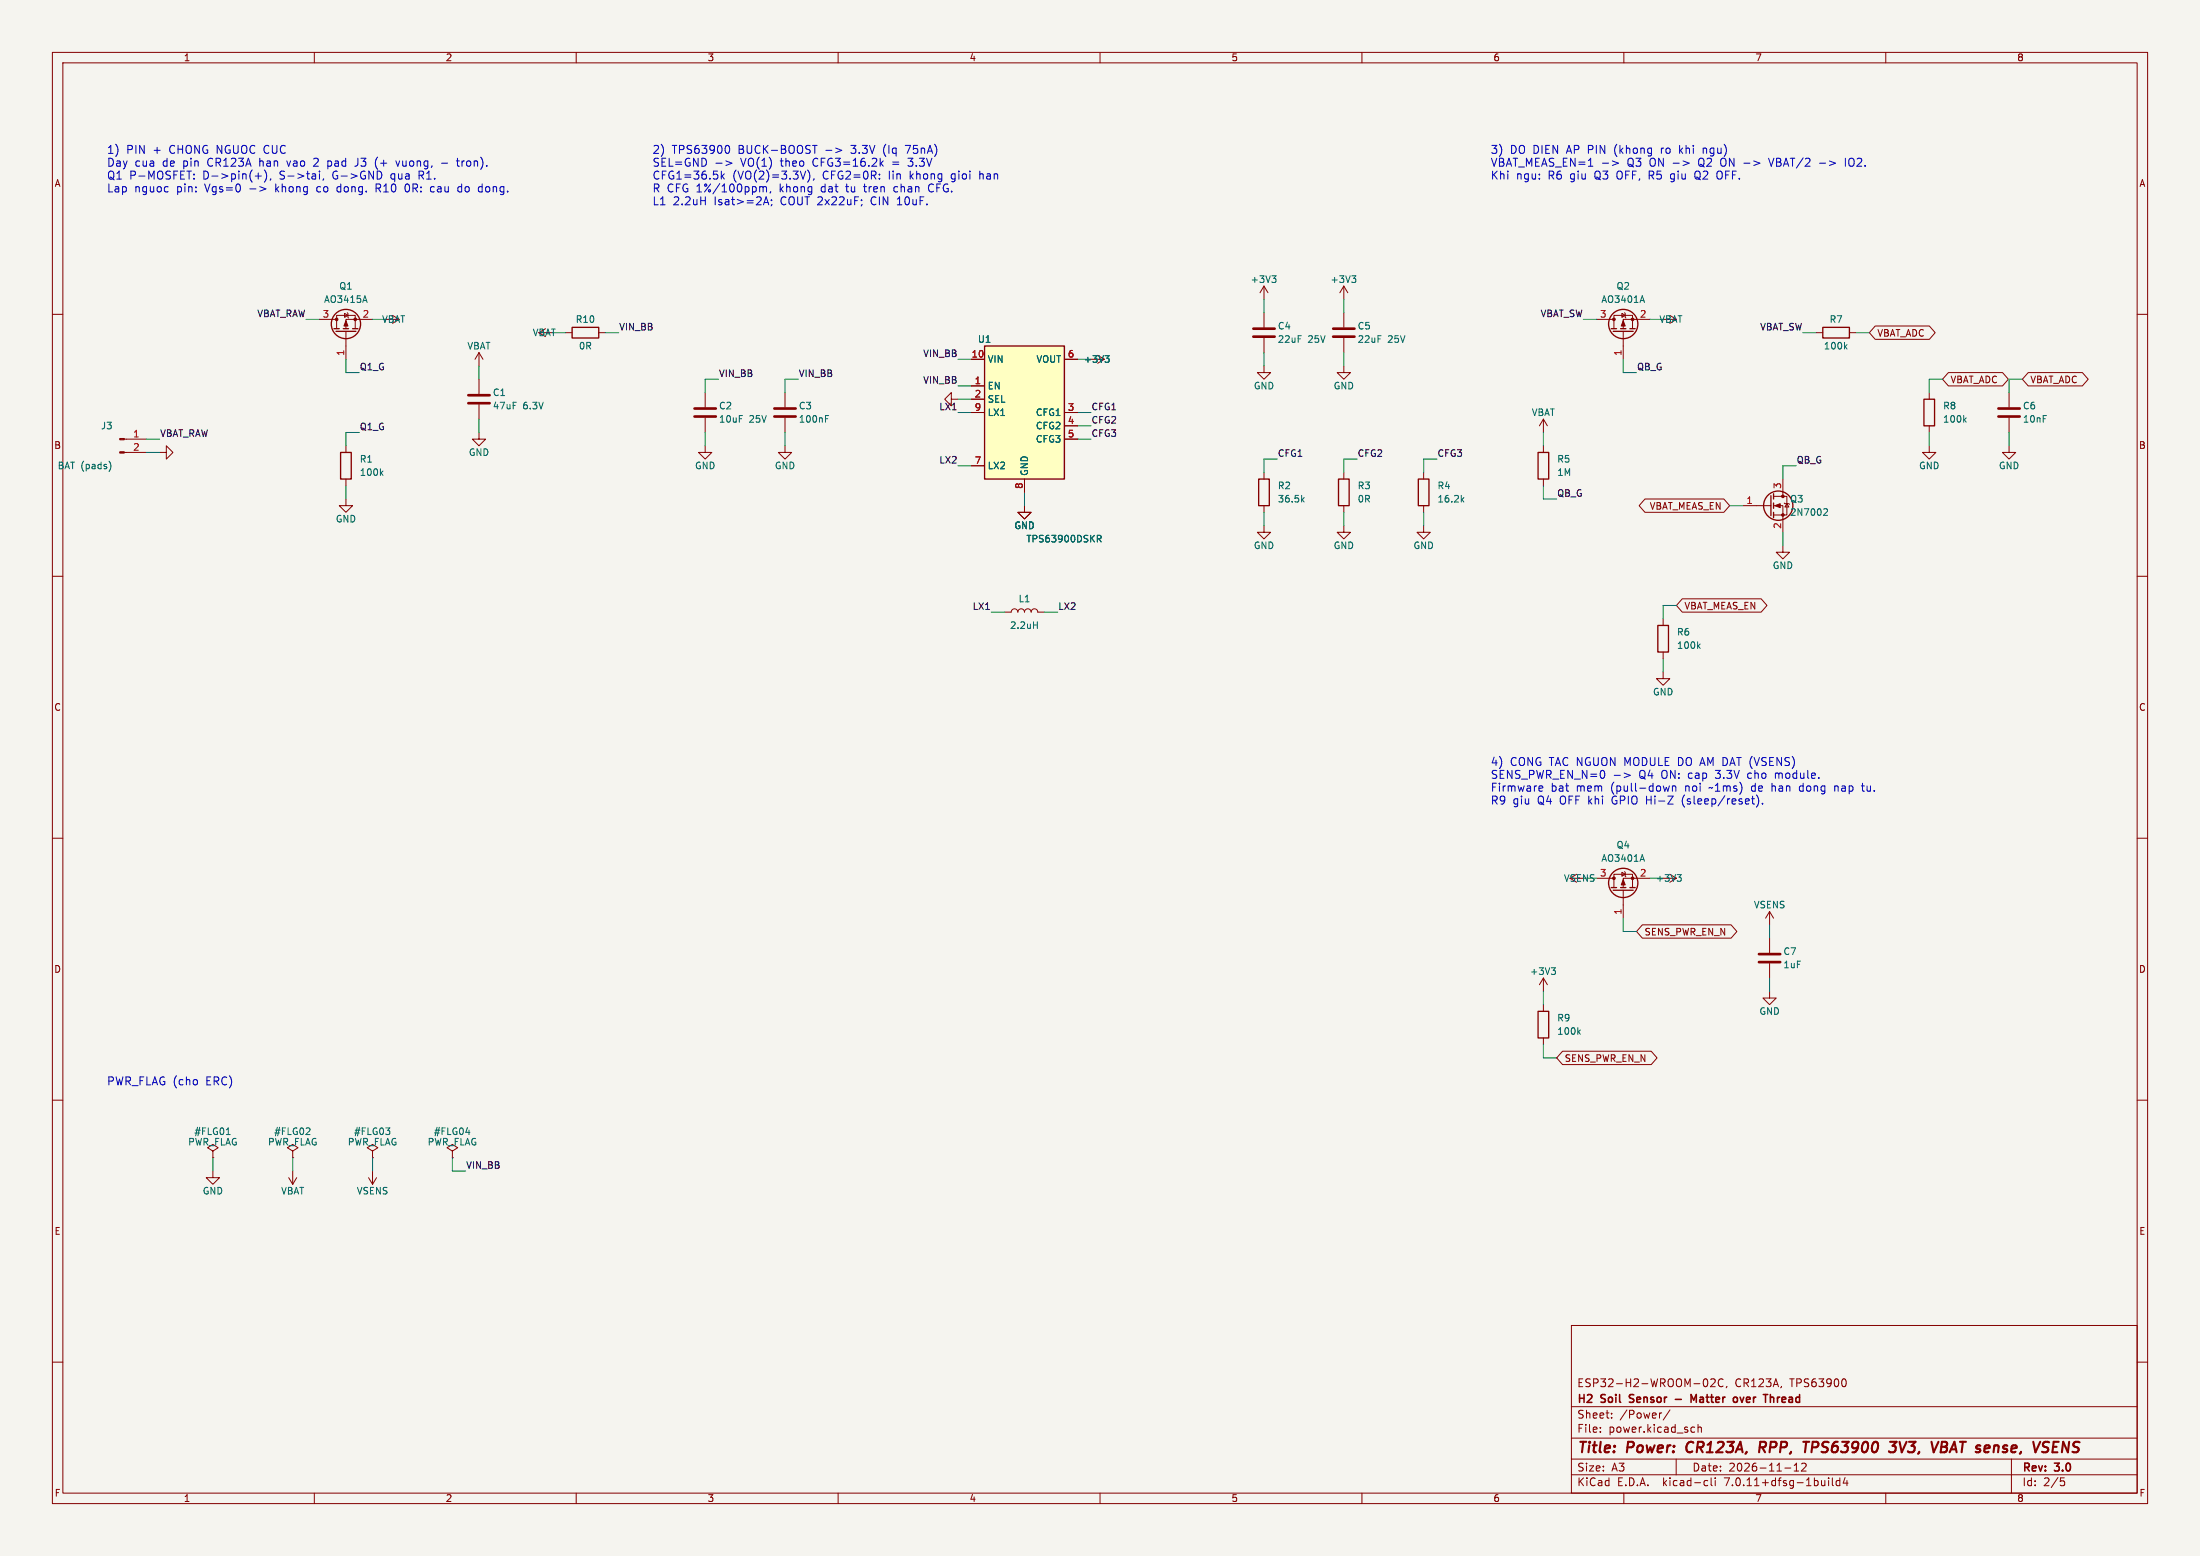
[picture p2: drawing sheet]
<svg xmlns="http://www.w3.org/2000/svg" width="420mm" height="297mm" viewBox="0 0 420 297" stroke-linecap="round" stroke-linejoin="round" font-family="sans-serif">
<path d="M0 0h420v297h-420z" fill="#f5f4ef" stroke="#f5f4ef" stroke-width=".19"/>
<g fill="none" stroke="#840000" stroke-width=".19">
<path d="M10 10h400v277h-400zM12 12h396v273h-396zM60 10v2M110 10v2M160 10v2M210 10v2M260 10v2M310 10v2M360 10v2M10 60h2M65.8 59.8l.6 .4-.6 .4zM66.3 59.7l.2 1"/>
<path d="M241.3 54.6v2.6M241.3 59.7v2.8M241.3 54.6l-.8 1.3M241.3 54.6l.8 1.3M256.5 54.6v2.6M256.5 59.7v2.8M256.5 54.6l-.7 1.3M256.5 54.6l.8 1.3M309.6 59.8l.7 .4-.7 .4zM310.1 59.7l.3 1M408 60h2M61 61h3.3"/>
<path d="M64.3 62.7v-2.5h3.5v2.5M66 63.2v5.4M71.1 61h-5.1v1.7M91.4 67.3v2.6M91.4 72.4v2.8M91.4 77.2v2.8M91.4 67.3l-.7 1.3M91.4 67.3l.8 1.3M107.9 63.5h1.3M114.3 63.5h1.3M134.6 74.9v2.8M134.6 79.8v2.8"/>
<path d="M149.9 74.9v2.8M149.9 79.8v2.8M181.6 76.2v-1.3l-1.3 1.3 1.3 1.3v-1.3h1.3M185.4 73.7h2.6M185.4 68.6h2.6M185.4 76.2h2.6M185.4 78.7h2.6M203.2 68.6h2.5M203.2 78.7h2.5M241.3 69.9v1.2h1.3l-1.3 1.3-1.3-1.3h1.3M241.3 64.5v2.8M256.5 69.9v1.2h1.3l-1.3 1.3-1.2-1.3h1.2"/>
<path d="M256.5 64.5v2.8M304.8 61h3.3M308.1 62.7v-2.5h3.6v2.5M309.9 63.2v5.4M315 61h-5.1v1.7M346.7 63.5h1.3M353.1 63.5h1.2M358 62.2h10.3l1.1 1.3-1.1 1.3h-10.3l-1.1-1.3zM368.3 74.9v1.3M372 71.1h10.3l1.1 1.3-1.1 1.3h-10.3l-1.2-1.3zM383.5 74.9v2.8M383.5 79.8v2.8"/>
<path d="M387.2 71.1h10.3l1.1 1.3-1.1 1.3h-10.3l-1.1-1.3zM23.7 83.8h4.2M23.7 86.4h4.2M30.5 86.4h1.2v-1.3l1.3 1.3-1.3 1.2v-1.2M66 95.3v1.2h1.3l-1.3 1.3-1.2-1.3h1.2M66 85.1v1.3M66 91.4v1.3M91.4 82.6v1.2h1.3l-1.3 1.3-1.2-1.3h1.2M134.6 85.1v1.3h1.3l-1.3 1.2-1.3-1.2h1.3M149.9 85.1v1.3h1.2l-1.2 1.2-1.3-1.2h1.3M185.4 88.9h2.6M195.6 96.5v1.3h1.2l-1.2 1.3-1.3-1.3h1.3"/>
<path d="M195.6 91.4v2.6M203.2 81.3h2.5M203.2 83.8h2.5M241.3 90.2v1.2M241.3 96.5v1.3M256.5 90.2v1.2M256.5 96.5v1.3M271.8 90.2v1.2M271.8 96.5v1.3M294.6 80v2.6M294.6 85.1v1.3M294.6 91.4v1.3"/>
<path d="M294.6 80l-.7 1.3M294.6 80l.8 1.3M314 95.2h15.1l1.1 1.3-1.1 1.3h-15.1l-1.1-1.3zM332.7 96.5h5.4M338.6 96.5h1.8v5.1M338.6 94.7h2.5v3.6h-2.5M340.4 91.4v3.3M340.6 96l1 .3M341.1 96.1l.4 .7h-.8zM368.3 85.1v1.3h1.3l-1.3 1.2-1.3-1.2h1.3M368.3 81.3v1.3M383.5 85.1v1.3h1.3l-1.3 1.2-1.2-1.2h1.2"/>
<path d="M10 110h2M191.8 116.8h1.2a.64 .64 0 0 1 .7-.6 .64 .64 0 0 1 .6 .6 .64 .64 0 0 1 .6-.6 .64 .64 0 0 1 .7 .6 .64 .64 0 0 1 .6-.6 .64 .64 0 0 1 .6 .6 .64 .64 0 0 1 .7-.6 .64 .64 0 0 1 .6 .6h1.3M241.3 100.3v1.3h1.3l-1.3 1.3-1.3-1.3h1.3M256.5 100.3v1.3h1.3l-1.3 1.3-1.2-1.3h1.2M271.8 100.3v1.3h1.2l-1.2 1.3-1.3-1.3h1.3M317.5 118.1v1.3M321.2 114.3h15l1.1 1.3-1.1 1.2h-15l-1.2-1.2zM340.4 104.1v1.3h1.2l-1.2 1.3-1.3-1.3h1.3M408 110h2M317.5 128.3v1.2h1.3l-1.3 1.3-1.3-1.3h1.3M317.5 124.5v1.2M10 160h2"/>
<path d="M408 160h2M304.8 167.6h3.3M308.1 169.4v-2.5h3.6v2.5M309.6 166.5l.7 .4-.7 .4zM309.9 169.9v5.4M310.1 166.4l.3 1M313.5 176.5h17l1.1 1.3-1.1 1.3h-17l-1.1-1.3zM315 167.6h-5.1v1.8M337.8 174v2.5M337.8 179.1v2.8M337.8 174l-.7 1.3M337.8 174l.8 1.3"/>
<path d="M294.6 186.7v2.5M294.6 191.8v1.2M294.6 198.1v1.3M294.6 186.7l-.7 1.3M294.6 186.7l.8 1.3M337.8 189.2v1.3h1.3l-1.3 1.3-1.3-1.3h1.3M337.8 183.9v2.8M10 210h2M40.6 219.7l1.1-.6-1.1-.7-1 .7 1 .6v1.3M55.9 219.7l1-.6-1-.7-1 .7 1 .6v1.3M71.1 219.7l1-.6-1-.7-1 .7 1 .6v1.3M86.4 219.7l1-.6-1-.7-1.1 .7 1.1 .6v1.3"/>
<path d="M298.3 200.7h16.9l1.1 1.2-1.1 1.3h-16.9l-1.1-1.3zM408 210h2M40.6 223.5v1.3h1.3l-1.3 1.3-1.2-1.3h1.2M40.6 221h.1M55.1 224.8l.8 1.3M55.9 221h.1M55.9 223.5v2.6M56.6 224.8l-.7 1.3M70.4 224.8l.7 1.3M71.1 221h.1M71.1 223.5v2.6M71.9 224.8l-.8 1.3"/>
<path d="M86.4 221h.1M10 260h2M300 253h108v32h-108zM408 260h2M300 278.5h108M300 274.5h108M300 268.5h108M305.5 273.2v.2M305.5 272.5v.1M307.7 270.5v.2M307.7 269.8v.1M317.2 269.7l-.3 .1"/>
<path d="M318.8 269.1l-1.3 1.9M320 278.5v3M323.1 272.4l.4 .1M323.5 273.3l-.4 .1M324.2 272.5l.2-.1 .3 .1 .1 .9M324.2 271.9v1.5M325.7 263.2a.94 .94 0 0 1 0 1.5M326.6 263.3l.6-.1 .2 .1v.3l-.9 1.1h.9M328.9 263.3a.6 .6 0 0 0-.7 0 .6 .6 0 0 0-.2 .7 .56 .56 0 0 0 .3 .6 .56 .56 0 0 0 .6-.1M329.7 264.6l-.2 .3M342.5 279.7l.4-.4v1.5M344.2 279.3l-.3 .1"/>
<path d="M344.5 279.3l.3 .3-.1 .3-.8 .9h.9M352.2 263.3l.2 .5-.2 .8M384 278.5v6.5M60 285v2M110 285v2M160 285v2M210 285v2M260 285v2M300 281.5h108M310 285v2M325.6 282.6l.4 .1M326 283.5l-.4 .1"/>
<path d="M326.7 282.1v1.3l.2 .2M327.4 282.1v.1M327.4 282.6v1M340.7 280.2h1.2M342.5 280.8h.9M349.1 282.1v.1M349.1 282.6v1M349.8 282.1v1.3l.2 .2M351.2 282.7l-.4-.1-.3 .3 .2 .6h.5M351.2 282.1v1.5M352.2 282l-.3 1.1h.9M352.6 282.6v1"/>
<path d="M360 285v2M393.4 282.1h.7M393.5 282.7h.4l.3 .2-.2 .6-.5 .1"/>
</g>
<g fill="none" stroke="#840000" stroke-width=".4">
<path d="M322.2 275.5l-.1 .2a1.24 1.24 0 0 0 .1 1.4M336.4 276.3l.6 .9M336.8 275.2h-.7l-.3 2M336.9 276.2l-1 .1M344.3 275.2h1.1M345.9 276.3h.8M346.8 275.2h-.7l-.3 2M360.8 275.2h1.3l-.8 .8 .5 .2 .1 .6-.5 .4h-.5M362.6 275.2l.4 2 1-2M370.6 276.2h.7M370.7 275.2l.9 .1a.51 .51 0 0 1 .1 .5 .51 .51 0 0 1-.4 .4l.3 .1a.58 .58 0 0 1-.4 .9h-.7zM373.1 275.2l-.9 2"/>
<path d="M391.9 276.2h.7M393 275.2h-.9l-.3 2h1"/>
</g>
<path d="M311 267.6l.3 .1M311.1 266.3v.5M319.8 267.1h1.2M322.8 267.7v-1.5l.5 1.1 .5-1.1v1.5M331.6 266.8v.7M332.2 266.7l.3 1 .4-1M336.6 266.2h.9M337 266.2v1.5M338 266.2v1.5M338.4 266.7l.2 .2v.8" fill="none" stroke="#840000" stroke-width=".3"/>
<g fill="none" stroke="#840000" stroke-width=".51">
<path d="M89.4 77h4.1M89.4 75.4h4.1M132.6 79.5h4.1M132.6 78h4.1M147.8 79.5h4.1M147.8 78h4.1M239.3 64.3h4M239.3 62.7h4M254.5 64.3h4.1M254.5 62.7h4.1M381.5 79.5h4.1M381.5 78h4.1"/>
<path d="M335.8 183.6h4.1M335.8 182.1h4.1"/>
</g>
<g fill="none" stroke="#840000" stroke-width=".25">
<path d="M63.8 62.7h1M64.1 63.2h3.8M65.5 62.7h1M67.3 62.7h1M109.2 62.5h5.1v2h-5.1zM188 66h15.2v25.4h-15.2zM307.6 62.7h1M308 63.2h3.8M309.4 62.7h1M311.1 62.7h1.1M348 62.5h5.1v2h-5.1zM367.3 76.2h2v5.1h-2z"/>
<path d="M65 86.4h2.1v5h-2.1zM240.3 91.4h2v5.1h-2zM255.5 91.4h2.1v5.1h-2.1zM270.8 91.4h2v5.1h-2zM293.6 86.4h2.1v5h-2.1zM338.1 94.6v3.8M338.6 94.2v1.1M338.6 96v1M338.6 97.8v1M316.5 119.4h2v5.1h-2zM307.6 169.4h1M308 169.9h3.8"/>
<path d="M309.4 169.4h1M311.1 169.4h1.1M293.6 193h2.1v5.1h-2.1z"/>
<circle cx="66" cy="61.8" r="2.79"/>
<circle cx="309.9" cy="61.8" r="2.79"/>
<circle cx="339.5" cy="96.5" r="2.79"/>
<circle cx="309.9" cy="168.5" r="2.79"/>
</g>
<g fill="none" stroke="#006464" stroke-width=".19">
<path d="M69.7 56.5l.4 1.2M242.8 52.6h.8l-.4 .5M243.4 53.1l.2 .3v.3l-.2 .2M258.1 52.6h.7l-.4 .5M258.6 53.1l.2 .3v.3l-.2 .2M313.5 56.5l.4 1.2M157.6 79.9h.4M157.6 79.3h.6M211 67.9h.7l-.4 .5M211.5 68.4l.2 .2v.3l-.2 .3M352.2 66.1l.4 .5M352.6 65.8l-.5 .5"/>
<path d="M375.4 79.7l-.5 .5M20.9 88.1a1.49 1.49 0 0 1 0 1.8M72.7 90.3l.4 .4M73.1 89.9l-.5 .5M248.6 95.3l.4 .5M249 95l-.5 .5M279.1 95.3l.4 .5M279.5 95l-.5 .5M348.3 97.1l.5 .1 .1 .3-.8 .9h.8M375 80.1l.4 .5M197.3 119.3h.7M198 118.7v1.3"/>
<path d="M209.5 102.2h.5l.2 .2-.1 .4h-.6M209.8 102.8l.4 .6M324.2 123.3l.4 .5M324.6 122.9l-.5 .5M313.5 163.1l.4 1.3M320.2 166.9h.8l-.5 .5M320.7 167.4l.3 .3v.3l-.3 .2M296.2 184.7h.7l-.4 .5M296.7 185.2l.2 .3v.3l-.2 .2M301.3 196.9l.4 .5M301.7 196.6l-.5 .5M43.2 216.6h.7"/>
<path d="M58.4 216.6h.8M59.1 215.4v.4M88.9 216.1h.8"/>
</g>
<g fill="#840000" stroke="#840000" stroke-width=".19">
<path d="M338.8 96.5l1.1-.4v.8z"/>
<path d="M309.9 167.9l.4 1h-.8z"/>
<path d="M22.9 86.2h.8v.3h-.8z"/>
<path d="M22.9 83.7h.8v.2h-.8z"/>
<path d="M309.9 61.2l.4 1h-.8z"/>
<path d="M66 61.2l.4 1h-.7z"/>
<circle cx="340.4" cy="98.3" r=".25"/>
<circle cx="340.4" cy="94.7" r=".25"/>
<circle cx="311.7" cy="167.6" r=".25"/>
<circle cx="308.1" cy="167.6" r=".25"/>
<circle cx="311.7" cy="61" r=".25"/>
<circle cx="308.1" cy="61" r=".25"/>
<circle cx="67.8" cy="61" r=".25"/>
<circle cx="64.3" cy="61" r=".25"/>
</g>
<path d="M188 66h15.2v25.4h-15.2z" fill="#ffffc2" stroke="#ffffc2" stroke-width=".19"/>
<g fill="none" stroke="#0000c2" stroke-width=".19">
<path d="M37 34v.2M37 33.2v.2M47.7 36.1h1.2M48.7 33.6h1.2M49.3 33v1.2M49.6 35.6l1.2 .5-1.2 .4M50.8 32.9a1.79 1.79 0 0 1-.3 1.9M51.7 34.1l-.1 .3M60.2 33.2l.1 1M60.3 34.1l-.2 .1M60.3 33.5l-.2 .1M60.7 30.9l-.9 .8h1"/>
<path d="M61 33.2v1M61.8 34.1l-.2 .3M62.6 30.7v1.5M62.6 31.7h.1M62.7 30.7l-.1 .1M64.4 35.8v.7M68.1 31.7h-.4M71.7 31.3l.4 1M71.8 35.1v1.5M71.8 35.9h.6M72.1 30l-.4 1M72.8 33l.1 .5-.3 .6"/>
<path d="M75.6 30.7l.3 1 .4-1M77.3 35.7l.1 .6 .3 .3M82.8 35.6h-.3l-.3 .3 .1 .6 .5 .1M84.3 31.2h1.1M87.1 30.7h.6M87.3 30.2v1.3l.4 .2M88.1 35.7l-.4-.1-.3 .3 .1 .7h.6M91.6 35.6l.4 .1M92 36.6h-.4M92 35.1v1.5M137.7 32.7v1.5M137.8 33.6l.5 .6"/>
<path d="M138.3 33.2l-.6 .6M138.6 30.7l1.1 .5-1.1 .4M138.9 27.8a.95 .95 0 0 1 0 1.5M145.6 35.7l.1 .1M145.7 35.8v.8M145.8 35.7l-.1 .1M145.8 39.1l.5-1.5 .5 1.5M145.9 38.7h.7M146.3 35.7v.9M147.1 36.6l-.1 .3M147.3 38.1v.2M147.3 39l-.1 .3"/>
<path d="M153.8 32.7l-.5 1.5M154.2 32.4a1.75 1.75 0 0 1 0 2.4M155.1 27.8h.9M155.4 34.1l-.1 .3M159.5 28.3l1.2 .4-1.2 .4M167.9 34v.2M167.9 33.2v.2M168.2 31.2l.4 .5M168.6 30.7l-.6 .6M170.7 35.8v.7M177.2 35.8l.1 .5 .2 .3M303.2 31.7h.9"/>
<path d="M307.8 30.7l1.2 .5-1.2 .4M319 33.3v.7M320.6 27.8v1.5M321.2 28.3l-.6 .5M321.3 30.7l1.2 .5-1.2 .4M323.8 32.7a1.08 1.08 0 0 0 0 1.4M325.1 28.3v1M325.4 28.3l-.3 .1M327.8 34l.3 .2M328.1 32.7h-.1M337.6 30.2l.5 1.5M347.4 31.2h1.1"/>
<path d="M352.3 30.2v1.5M293.9 151h.5M293.9 150.1l.4-.1 .2 .4-.7 .1M306.4 147.6l-.1 .7M310.1 147.6l1.1 .4-1.1 .4M318.7 150l-.3 1-.3-.7-.3 .7M319.3 150v1M319.3 150.1v.1M319.8 150.1l.1 .9M321.2 152.4v1M334.4 152.5h.5M334.7 153.4l.2 .1"/>
<path d="M335.6 152.2a1.78 1.78 0 0 1-.3 1.9M336.5 153.3v.2M343.8 150l-.3 .3v.4l.3 .3M350.3 150v1M350.7 150l-.4 .2M355.3 150h.6M355.6 149.5v1.3l.3 .2"/>
</g>
<g fill="none" stroke="#009600" stroke-width=".19">
<path d="M241.3 57.2v2.5M256.5 57.2v2.5M58.4 61h2.6M66 68.6v2.5h2.6M71.1 61h2.6M91.4 69.9v2.5M105.4 63.5h2.5M115.6 63.5h2.5M137.2 72.4h-2.6v2.5M152.4 72.4h-2.5v2.5M182.9 68.6h2.5M182.9 73.7h2.5"/>
<path d="M182.9 78.7h2.5M182.9 76.2h2.5M205.7 68.6h2.6M205.7 78.7h2.6M241.3 67.3v2.6M256.5 67.3v2.6M302.3 61h2.5M309.9 68.6v2.5h2.5M315 61h2.5M344.2 63.5h2.5M354.3 63.5h2.6M370.8 72.4h-2.5v2.5"/>
<path d="M386.1 72.4h-2.6v2.5M27.9 86.4h2.6M27.9 83.8h2.6M66 92.7v2.6M68.6 82.6h-2.6v2.5M91.4 80v2.6M134.6 82.6v2.5M149.9 82.6v2.5M182.9 88.9h2.5M195.6 94v2.5M205.7 83.8h2.6M205.7 81.3h2.6"/>
<path d="M241.3 97.8v2.5M243.8 87.6h-2.5v2.6M256.5 97.8v2.5M259.1 87.6h-2.6v2.6M271.8 97.8v2.5M274.3 87.6h-2.5v2.6M294.6 82.6v2.5M294.6 92.7v2.6h2.6M330.2 96.5h2.5M342.9 88.9h-2.5v2.5M368.3 82.6v2.5M383.5 82.6v2.5"/>
<path d="M189.2 116.8h2.6M199.4 116.8h2.5M320 115.6h-2.5v2.5M340.4 101.6v2.5M317.5 125.7v2.6M309.9 175.3v2.5h2.5M315 167.6h2.5M337.8 176.5v2.6M294.6 189.2v2.6M294.6 199.4v2.5h2.6M337.8 186.7v2.5M40.6 221v2.5"/>
<path d="M55.9 221v2.5M71.1 221v2.5M86.4 221v2.5h2.5"/>
</g>
<g font-size="2.8" fill="#840000">
<text x="301" y="277.9">Title:</text>
<text x="310.6" y="277.9">Power:</text>
<text x="322.8" y="277.9">CR123A,</text>
<text x="337.5" y="277.9">RPP,</text>
<text x="346.8" y="277.9">TPS63900</text>
<text x="364" y="277.9">3V3,</text>
<text x="372.8" y="277.9">VBAT sense,</text>
<text x="393.9" y="277.9">VSENS</text>
</g>
<g font-size="2.1" fill="#0000c2">
<text x="20.3" y="29.7">1)</text>
<text x="24.1" y="29.7">PIN</text>
<text x="29.3" y="29.7">+</text>
<text x="32.5" y="29.7">CHONG NGUOC CUC</text>
<text x="124.5" y="29.7">2)</text>
<text x="128.2" y="29.7">TPS63900</text>
<text x="140.9" y="29.7">BUCK-BOOST</text>
<text x="157.6" y="29.7">-&gt;</text>
<text x="162.7" y="29.7">3.3V</text>
<text x="169" y="29.7">(Iq</text>
<text x="173.4" y="29.7">75nA)</text>
<text x="284.5" y="29.7">3)</text>
<text x="288.3" y="29.7">DO DIEN AP PIN</text>
<text x="308.5" y="29.7">(khong</text>
<text x="317.6" y="29.7">ro</text>
<text x="321.3" y="29.7">khi</text>
<text x="325.9" y="29.7">ngu)</text>
<text x="20.3" y="32.1">Day</text>
<text x="20.3" y="34.6">Q1</text>
<text x="24.7" y="34.6">P-MOSFET:</text>
<text x="25.7" y="32.1">cua</text>
<text x="31.1" y="32.1">de</text>
<text x="35.1" y="32.1">pin</text>
<text x="38.8" y="34.6">D-&gt;pin(+),</text>
<text x="39.9" y="32.1">CR123A</text>
<text x="49.9" y="32.1">han</text>
<text x="53.5" y="34.6">S-&gt;tai,</text>
<text x="55.3" y="32.1">vao</text>
<text x="60.6" y="32.1">2</text>
<text x="63.3" y="32.1">pad</text>
<text x="63.7" y="34.6">G-&gt;GND</text>
<text x="68.8" y="32.1">J3</text>
<text x="72.7" y="32.1">(+</text>
<text x="75" y="34.6">qua</text>
<text x="76.9" y="32.1">vuong,</text>
<text x="80.5" y="34.6">R1.</text>
<text x="88.8" y="32.1">tron).</text>
<text x="124.5" y="32.1">SEL=GND</text>
<text x="124.5" y="34.6">CFG1=36.5k</text>
<text x="136.4" y="32.1">-&gt;</text>
<text x="139.8" y="34.6">(VO(2)=3.3V),</text>
<text x="141.5" y="32.1">VO(1)</text>
<text x="149.2" y="32.1">theo</text>
<text x="155.4" y="32.1">CFG3=16.2k</text>
<text x="157.1" y="34.6">CFG2=0R:</text>
<text x="169.8" y="34.6">Iin</text>
<text x="170.7" y="32.1">=</text>
<text x="173.9" y="34.6">khong</text>
<text x="173.9" y="32.1">3.3V</text>
<text x="182" y="34.6">gioi</text>
<text x="187.5" y="34.6">han</text>
<text x="284.5" y="32.1">VBAT_MEAS_EN=1</text>
<text x="284.5" y="34.6">Khi</text>
<text x="289.4" y="34.6">ngu:</text>
<text x="295.6" y="34.6">R6</text>
<text x="299.9" y="34.6">giu</text>
<text x="304.7" y="34.6">Q3</text>
<text x="305.6" y="32.1">-&gt;</text>
<text x="309" y="34.6">OFF, R5</text>
<text x="310.7" y="32.1">Q3</text>
<text x="315.1" y="32.1">ON -&gt;</text>
<text x="319.6" y="34.6">giu</text>
<text x="324.4" y="34.6">Q2</text>
<text x="324.6" y="32.1">Q2</text>
<text x="328.7" y="34.6">OFF.</text>
<text x="329" y="32.1">ON -&gt;</text>
<text x="338.6" y="32.1">VBAT/2</text>
<text x="348.3" y="32.1">-&gt;</text>
<text x="353.3" y="32.1">IO2.</text>
<text x="20.3" y="37">Lap</text>
<text x="25.6" y="37">nguoc</text>
<text x="33.8" y="37">pin:</text>
<text x="39.3" y="37">Vgs=0</text>
<text x="52.9" y="37">khong</text>
<text x="61" y="37">co</text>
<text x="65" y="37">dong.</text>
<text x="72.6" y="37">R10</text>
<text x="78.3" y="37">0R:</text>
<text x="83.3" y="37">cau</text>
<text x="88.7" y="37">do</text>
<text x="92.8" y="37">dong.</text>
<text x="124.5" y="37">R CFG 1%/100ppm,</text>
<text x="124.5" y="39.5">L1</text>
<text x="128.5" y="39.5">2.2uH</text>
<text x="136.4" y="39.5">Isat&gt;=2A;</text>
<text x="148.9" y="37">khong</text>
<text x="149.2" y="39.5">COUT 2x22uF;</text>
<text x="157" y="37">dat</text>
<text x="161.9" y="37">tu</text>
<text x="165.5" y="37">tren</text>
<text x="166.7" y="39.5">CIN</text>
<text x="171.3" y="37">chan</text>
<text x="171.8" y="39.5">10uF.</text>
<text x="178.1" y="37">CFG.</text>
<text x="284.5" y="146.5">4)</text>
<text x="284.5" y="149">SENS_PWR_EN_N=0</text>
<text x="288.3" y="146.5">CONG TAC NGUON MODULE DO AM DAT (VSENS)</text>
<text x="307.9" y="149">-&gt;</text>
<text x="312.9" y="149">Q4</text>
<text x="317.3" y="149">ON: cap</text>
<text x="327.9" y="149">3.3V</text>
<text x="334.2" y="149">cho</text>
<text x="339.5" y="149">module.</text>
<text x="284.5" y="151.4">Firmware</text>
<text x="284.5" y="153.9">R9</text>
<text x="288.8" y="153.9">giu</text>
<text x="293.6" y="153.9">Q4</text>
<text x="296" y="151.4">bat</text>
<text x="297.9" y="153.9">OFF khi</text>
<text x="301" y="151.4">mem</text>
<text x="307.7" y="151.4">(pull-down</text>
<text x="308.1" y="153.9">GPIO Hi-Z</text>
<text x="321.8" y="153.9">(sleep/reset).</text>
<text x="322" y="151.4">noi</text>
<text x="326.8" y="151.4">~1ms)</text>
<text x="334.9" y="151.4">de</text>
<text x="338.9" y="151.4">han</text>
<text x="344.3" y="151.4">dong</text>
<text x="351.2" y="151.4">nap</text>
<text x="356.6" y="151.4">tu.</text>
<text x="20.3" y="207.5">PWR_FLAG (cho</text>
<text x="39.3" y="207.5">ERC)</text>
</g>
<g font-size="2.1" fill="#840000">
<text x="301" y="268.2">H2</text>
<text x="301" y="265">ESP32-H2-WROOM-02C,</text>
<text x="305.7" y="268.2">Soil</text>
<text x="311.8" y="268.2">Sensor</text>
<text x="324.7" y="268.2">Matter</text>
<text x="331.1" y="265">CR123A,</text>
<text x="333.4" y="268.2">over</text>
<text x="339.9" y="268.2">Thread</text>
<text x="341.7" y="265">TPS63900</text>
<text x="301" y="273.7">File:</text>
<text x="301" y="271">Sheet:</text>
<text x="307.1" y="273.7">power.kicad_sch</text>
<text x="309.2" y="271">/Power/</text>
<text x="301" y="281.1">Size:</text>
<text x="307.6" y="281.1">A3</text>
<text x="323" y="281.1">Date:</text>
<text x="330" y="281.1">2026-11-12</text>
<text x="386" y="281.3">Rev:</text>
<text x="392.4" y="281.3">3.0</text>
<text x="301" y="283.9">KiCad</text>
<text x="308.7" y="283.9">E.D.A.</text>
<text x="317.6" y="283.9">kicad-cli</text>
<text x="329.5" y="283.9">7.0.11+dfsg-1build4</text>
<text x="386" y="283.9">Id:</text>
<text x="390.1" y="283.9">2/5</text>
</g>
<g font-size="1.8" fill="#840000">
<text x="35" y="11.9">1</text>
<text x="85" y="11.9">2</text>
<text x="135" y="11.9">3</text>
<text x="185" y="11.9">4</text>
<text x="235" y="11.9">5</text>
<text x="285" y="11.9">6</text>
<text x="335" y="11.9">7</text>
<text x="385" y="11.9">8</text>
<text x="10.3" y="35.9">A</text>
<text x="408.3" y="35.9">A</text>
<text x="358.3" y="64.5">VBAT_ADC</text>
<text x="372.3" y="73.3">VBAT_ADC</text>
<text x="387.5" y="73.3">VBAT_ADC</text>
<text x="10.3" y="85.9">B</text>
<text x="408.2" y="85.9">B</text>
<text x="314.8" y="97.5">VBAT_MEAS_EN</text>
<text x="321.5" y="116.5">VBAT_MEAS_EN</text>
<text x="10.3" y="135.9">C</text>
<text x="408.2" y="135.9">C</text>
<text x="313.9" y="178.8">SENS_PWR_EN_N</text>
<text x="10.3" y="185.9">D</text>
<text x="408.2" y="185.9">D</text>
<text x="298.6" y="202.9">SENS_PWR_EN_N</text>
<text x="10.3" y="235.9">E</text>
<text x="408.3" y="235.9">E</text>
<text x="10.3" y="285.9">F</text>
<text x="35" y="286.9">1</text>
<text x="85" y="286.9">2</text>
<text x="135" y="286.9">3</text>
<text x="185" y="286.9">4</text>
<text x="235" y="286.9">5</text>
<text x="285" y="286.9">6</text>
<text x="335" y="286.9">7</text>
<text x="385" y="286.9">8</text>
<text x="408.3" y="285.9">F</text>
</g>
<g font-size="1.8" fill="#006464">
<text x="61.8" y="58">AO3415A</text>
<text x="64.7" y="55.5">Q1</text>
<text x="238.7" y="54.2">+3V3</text>
<text x="253.9" y="54.2">+3V3</text>
<text x="305.6" y="58">AO3401A</text>
<text x="308.5" y="55.5">Q2</text>
<text x="72.8" y="61.8">VBAT</text>
<text x="101.6" y="64.4">VBAT</text>
<text x="109.8" y="61.8">R10</text>
<text x="186.6" y="65.6">U1</text>
<text x="243.8" y="63.1">C4</text>
<text x="243.8" y="65.6">22uF</text>
<text x="249.7" y="65.6">25V</text>
<text x="259.1" y="63.1">C5</text>
<text x="259.1" y="65.6">22uF</text>
<text x="264.9" y="65.6">25V</text>
<text x="316.7" y="61.8">VBAT</text>
<text x="349.2" y="61.8">R7</text>
<text x="89.1" y="66.9">VBAT</text>
<text x="110.4" y="66.9">0R</text>
<text x="188.5" y="69.4">VIN</text>
<text x="197.8" y="69.4">VOUT</text>
<text x="206.8" y="69.4">+3V3</text>
<text x="348.1" y="66.9">100k</text>
<text x="94" y="75.8">C1</text>
<text x="188.5" y="74.5">EN</text>
<text x="188.5" y="77.1">SEL</text>
<text x="239.3" y="74.5">GND</text>
<text x="254.5" y="74.5">GND</text>
<text x="19.2" y="82.1">J3</text>
<text x="94" y="78.3">47uF</text>
<text x="99.8" y="78.3">6.3V</text>
<text x="137.2" y="78.3">C2</text>
<text x="137.2" y="80.9">10uF</text>
<text x="143" y="80.9">25V</text>
<text x="152.4" y="78.3">C3</text>
<text x="152.4" y="80.9">100nF</text>
<text x="188.5" y="79.6">LX1</text>
<text x="197.7" y="79.6">CFG1</text>
<text x="197.7" y="82.1">CFG2</text>
<text x="292.3" y="79.6">VBAT</text>
<text x="370.9" y="78.3">R8</text>
<text x="370.9" y="80.9">100k</text>
<text x="386.1" y="78.3">C6</text>
<text x="386.1" y="80.9">10nF</text>
<text x="10.9" y="89.8">BAT (pads)</text>
<text x="68.6" y="88.5">R1</text>
<text x="89.4" y="87.2">GND</text>
<text x="132.6" y="89.8">GND</text>
<text x="147.8" y="89.8">GND</text>
<text x="188.5" y="89.8">LX2</text>
<text x="197.7" y="84.7">CFG3</text>
<text x="297.2" y="88.5">R5</text>
<text x="366.3" y="89.8">GND</text>
<text x="381.5" y="89.8">GND</text>
<text x="68.6" y="91">100k</text>
<text x="196.4" y="90.9" transform="rotate(-90 196.4 90.9)">GND</text>
<text x="243.8" y="93.6">R2</text>
<text x="259.1" y="93.6">R3</text>
<text x="274.3" y="93.6">R4</text>
<text x="297.2" y="91">1M</text>
<text x="64" y="99.9">GND</text>
<text x="193.5" y="101.2">GND</text>
<text x="243.8" y="96.1">36.5k</text>
<text x="259.1" y="96.1">0R</text>
<text x="274.3" y="96.1">16.2k</text>
<text x="341.6" y="96.1">Q3</text>
<text x="341.6" y="98.7">2N7002</text>
<text x="195.8" y="103.7">TPS63900DSKR</text>
<text x="239.3" y="105">GND</text>
<text x="254.5" y="105">GND</text>
<text x="269.7" y="105">GND</text>
<text x="338.3" y="108.8">GND</text>
<text x="194.4" y="115.2">L1</text>
<text x="192.7" y="120.2">2.2uH</text>
<text x="320.1" y="121.5">R6</text>
<text x="320.1" y="124.1">100k</text>
<text x="315.5" y="132.9">GND</text>
<text x="305.6" y="164.7">AO3401A</text>
<text x="308.5" y="162.2">Q4</text>
<text x="316" y="168.5">+3V3</text>
<text x="334.7" y="173.6">VSENS</text>
<text x="340.4" y="182.5">C7</text>
<text x="340.4" y="185">1uF</text>
<text x="292" y="186.3">+3V3</text>
<text x="297.2" y="195.2">R9</text>
<text x="297.2" y="197.7">100k</text>
<text x="335.8" y="193.9">GND</text>
<text x="35.8" y="218.8">PWR_FLAG</text>
<text x="37" y="216.8">#FLG01</text>
<text x="51.1" y="218.8">PWR_FLAG</text>
<text x="52.2" y="216.8">#FLG02</text>
<text x="66.3" y="218.8">PWR_FLAG</text>
<text x="67.5" y="216.8">#FLG03</text>
<text x="81.5" y="218.8">PWR_FLAG</text>
<text x="82.7" y="216.8">#FLG04</text>
<text x="38.6" y="228.2">GND</text>
<text x="53.6" y="228.2">VBAT</text>
<text x="68" y="228.2">VSENS</text>
</g>
<g font-size="1.8" fill="#0f0f0f">
<text x="49" y="60.6">VBAT_RAW</text>
<text x="118.1" y="63.2">VIN_BB</text>
<text x="294" y="60.6">VBAT_SW</text>
<text x="335.9" y="63.2">VBAT_SW</text>
<text x="68.6" y="70.8">Q1_G</text>
<text x="176.1" y="68.2">VIN_BB</text>
<text x="312.4" y="70.8">QB_G</text>
<text x="137.2" y="72">VIN_BB</text>
<text x="152.4" y="72">VIN_BB</text>
<text x="176.1" y="73.3">VIN_BB</text>
<text x="30.5" y="83.5">VBAT_RAW</text>
<text x="68.6" y="82.2">Q1_G</text>
<text x="179.2" y="78.4">LX1</text>
<text x="208.3" y="83.5">CFG3</text>
<text x="208.3" y="78.4">CFG1</text>
<text x="208.3" y="80.9">CFG2</text>
<text x="179.2" y="88.6">LX2</text>
<text x="243.8" y="87.3">CFG1</text>
<text x="259.1" y="87.3">CFG2</text>
<text x="274.3" y="87.3">CFG3</text>
<text x="342.9" y="88.6">QB_G</text>
<text x="297.2" y="94.9">QB_G</text>
<text x="185.6" y="116.5">LX1</text>
<text x="201.9" y="116.5">LX2</text>
<text x="88.9" y="223.2">VIN_BB</text>
</g>
<g font-size="1.8" fill="#a90000">
<text x="61.5" y="60.7">3</text>
<text x="69.1" y="60.7">2</text>
<text x="305.4" y="60.7">3</text>
<text x="313" y="60.7">2</text>
<text x="65.8" y="68" transform="rotate(-90 65.8 68)">1</text>
<text x="185.4" y="68.3">10</text>
<text x="203.8" y="68.3">6</text>
<text x="309.6" y="68" transform="rotate(-90 309.6 68)">1</text>
<text x="186" y="73.4">1</text>
<text x="186" y="75.9">2</text>
<text x="25.3" y="83.6">1</text>
<text x="186" y="78.5">9</text>
<text x="203.8" y="78.5">3</text>
<text x="203.8" y="81">4</text>
<text x="203.8" y="83.6">5</text>
<text x="25.3" y="86.1">2</text>
<text x="186" y="88.6">7</text>
<text x="195.3" y="93.4" transform="rotate(-90 195.3 93.4)">8</text>
<text x="340.1" y="93.4" transform="rotate(-90 340.1 93.4)">3</text>
<text x="333.3" y="96.3">1</text>
<text x="340.1" y="101" transform="rotate(-90 340.1 101)">2</text>
<text x="305.4" y="167.4">3</text>
<text x="313" y="167.4">2</text>
<text x="309.6" y="174.7" transform="rotate(-90 309.6 174.7)">1</text>
</g>
<text font-size="1.8" fill="#009600" x="298.5" y="168.5">VSENS</text>
</svg>
